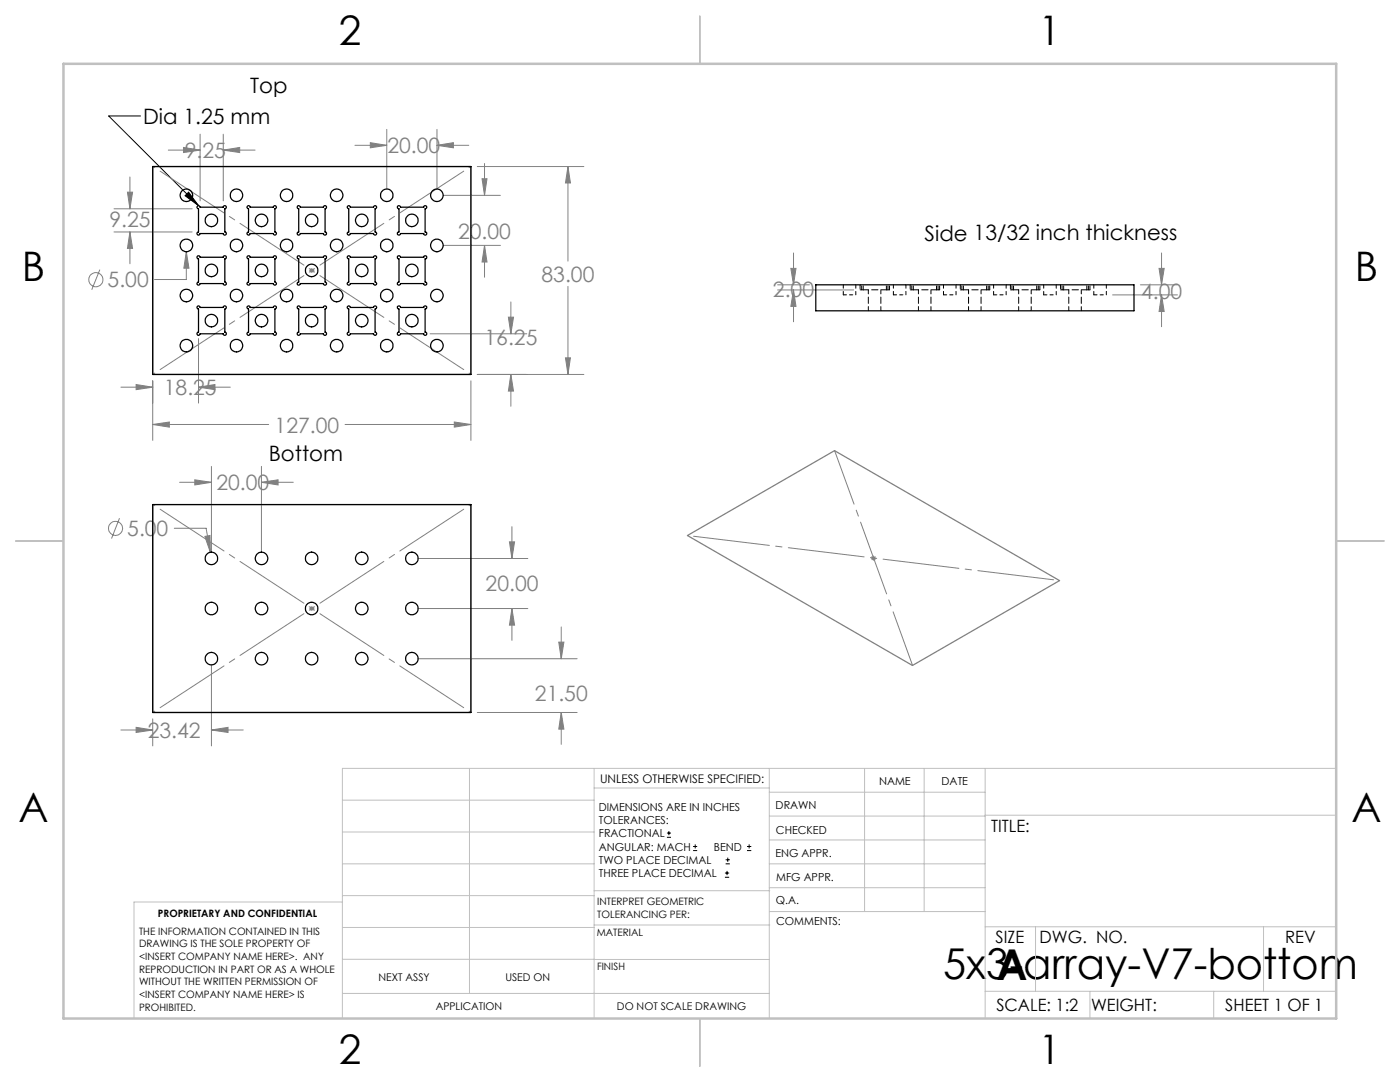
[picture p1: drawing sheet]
<svg xmlns="http://www.w3.org/2000/svg" width="279mm" height="216mm" viewBox="0 0 279 216" stroke-linecap="round" stroke-linejoin="round" font-family="sans-serif">
<g fill="none" stroke="#808080" stroke-width=".2">
<path d="M25.4 38.3h1.1l-.6 3.4zM25.9 35.3v6.4M33.6 30h6.3M36.6 29.4l3.3 .6-3.3 .4zM39.9 26.8v13.3M44.6 30l3.2-.6v1zM44.6 26.8v13.3M44.6 30h6.3M70.8 29h6.4M73.9 28.5l3.3 .5-3.3 .5zM77.2 25.8v11.9M87.2 29l3.3-.5v1z"/>
<path d="M87.2 25.8v11.9M87.2 29h6.4M88.5 39h11.4M95.2 33.2h21.3M96.2 35.7h1l-.5 3.3zM96.7 32.6v6.4M113.3 33.2l.5 3.3h-.9zM113.3 33.2v18.9M19.9 53.8l-1.6 4M22.8 46.3h15.5M22.8 41.7h15.5M25.9 46.3l.6 3.3h-1.1z"/>
<path d="M25.9 46.3v6.3M37.2 50.2l.5 3.3h-1zM37.2 50.2v5.6h-6.4M61.7 54h1M61.9 53.6l.7 .7M62.2 53.5v1M62.6 53.6l-.7 .7M88.5 49h11.4M96.7 49l.5 3.3h-1zM96.7 49v6.3M113.3 57.1v17.6M155.2 56.8h6.3"/>
<path d="M155.2 57.9h15.2M157.8 53.6h1.1l-.5 3.2zM158.4 57.9l.5 3.2h-1.1zM158.4 50.5v6.3M158.4 57.9v6.3M222 58.8h13M227.6 56.8h7.4M231.3 53.6h1l-.5 3.2zM231.8 58.8l.5 3.4h-1zM231.8 50.5v6.3M231.8 58.8v6.4M24.1 77.3h6.4"/>
<path d="M27.2 76.7l3.3 .6-3.3 .5zM30.5 76v11.9M39.6 77.3l3.3-.6v1.1zM39.6 67.6v12.8M39.6 77.3h6.4M85.8 66.6h19.3M94 76v11.9M95.2 74.7h21.3M101.5 63.3h1l-.5 3.3zM102 74.7l.5 3.3h-1zM102 60.3v6.3M102 74.7v6.4"/>
<path d="M112.9 71.4h.9l-.5 3.3zM30.5 84.7h23.1M30.5 84.7l3.3-.5v1zM35.8 96.2h6.4M38.9 95.7l3.3 .5-3.3 .6zM42.2 93.1v17.1M52.2 96.2l3.3-.5v1.1zM52.2 93.1v17.1M52.2 96.2h6.3M68.9 84.7h25.1M90.7 84.2l3.3 .5-3.3 .5zM23.8 103.4l-1.5 4.1"/>
<path d="M34.8 105.4h6.3l.9 4.8M40.9 107l1-.1 .1 3.3zM83.5 111.4h21.8M101.7 108.1h1l-.5 3.3zM102.2 105.1v6.3M173.8 111.4h1M174 111l.7 .7M174.3 110.9v1M174.7 111l-.7 .7M42.2 132.7v16.1M61.7 121.4h1M61.9 121.1l.7 .7"/>
<path d="M62.2 120.9v1M62.6 121.1l-.7 .7M83.5 121.4h21.8M83.5 131.4h31.7M102.2 121.4l.5 3.3h-1zM102.2 121.4v6.4M111.5 128.1h1l-.5 3.3zM112 125.1v6.3M24.1 145.7h6.4M27.2 145.1l3.3 .6-3.3 .5zM30.5 143.4v5.4M42.2 145.7l3.3-.6v1.1z"/>
<path d="M42.2 145.7h6.3M95.2 142.2h20M112 142.2l.5 3.3h-1zM112 142.2v6.3"/>
<circle cx="19.1" cy="55.8" r="1.4"/>
<circle cx="23.1" cy="105.4" r="1.41"/>
</g>
<g fill="none" stroke="#000" stroke-width=".2">
<path d="M28 23.1h-6.3l17.9 17.9M36.9 39.1l.7-.8 2 2.7zM133.1 167.1h.8M133.1 166.2h.8M133.5 165.8v.9M138.3 169.7h.8M138.3 168.9h.8M138.7 168.5v.8M144.7 175h.8M144.7 174.2h.8M144.8 172.4h.9M144.8 171.6h.9"/>
<path d="M145.1 173.8v.8M145.2 171.1v.9M149.1 169.7h.8M149.1 168.9h.8M149.5 168.5v.8"/>
</g>
<g fill="none" stroke="#c0c0c0" stroke-width=".2">
<path d="M68.3 159.7h50.3M93.7 153.3v44.9M118.6 153.3v49.9M118.6 157.2h34.9M153.5 153.3v49.9M153.5 158.1h43.1M172.5 153.3v28.6M184.4 153.3v28.6M196.6 153.3v49.9M266.7 153.3h-198.4v49.9M68.3 178.7h50.3M68.3 172.4h50.3"/>
<path d="M68.3 166h50.3M68.3 180h-41.6v23.2M118.6 177.7h35M153.5 167.6h43.1M153.5 162.8h43.1M153.5 172.4h43.1M153.5 177.1h43.1M196.6 162.7h70.1M68.3 198.2h85.2M68.3 191.4l85.2 .1M68.3 185.1h50.3M118.6 184.6h35"/>
<path d="M153.6 181.9h43M196.6 197.8h70.1M196.6 184.9h70.1M206.7 184.9v12.9M217.5 197.8v5.4M242.2 197.8v5.4M252.2 184.9v12.9"/>
</g>
<path d="M139.7 3.2v9.5M3.1 107.9h9.6M266.7 107.9h9.5M139.7 203.2v9.6" fill="none" stroke="#c0c0c0" stroke-width=".25"/>
<path d="M12.7 12.7h254v190.5h-254z" fill="none" stroke="#c0c0c0" stroke-width=".5"/>
<path d="M30.5 33.2l63.5 41.5M30.5 74.7l63.5-41.5M30.5 100.7l63.5 41.5M30.5 142.2l63.5-41.5" fill="none" stroke="#808080" stroke-width=".2" stroke-dasharray="15.2 1.3 1.3 1.3" stroke-dashoffset="-1.7"/>
<path d="M137.2 106.9l74.3 8.9" fill="none" stroke="#808080" stroke-width=".2" stroke-dasharray="15.2 1.3 1.3 1.3" stroke-dashoffset="-1.2"/>
<path d="M166.6 89.9l15.5 42.9" fill="none" stroke="#808080" stroke-width=".2" stroke-dasharray="15.2 1.3 1.3 1.3" stroke-dashoffset="3.9"/>
<path d="M30.5 33.2h63.5v41.5h-63.5zM30.5 100.7h63.5v41.5h-63.5zM137.2 106.9l29.3-17 45 26-29.4 16.9z" fill="none" stroke="#808080" stroke-width=".25"/>
<path d="M112.9 71.4h.9l-.5 3.3zM113.3 33.2l.5 3.3h-.9zM25.9 46.3l.6 3.3h-1.1zM25.4 38.3h1.1l-.6 3.4zM36.6 29.4l3.3 .6-3.3 .4zM44.6 30l3.2-.6v1zM30.5 84.7l3.3-.5v1zM90.7 84.2l3.3 .5-3.3 .5zM37.2 50.2l-.5 3.3h1zM87.2 29l3.3-.5v1zM73.9 28.5l3.3 .5-3.3 .5zM96.2 35.7h1l-.5 3.3zM96.7 49l.5 3.3h-1zM101.5 63.3h1l-.5 3.3zM102 74.7l.5 3.3h-1zM39.6 77.3l3.3-.6v1.1zM27.2 76.7l3.3 .6-3.3 .5zM40.9 107l1.1 3.2-.1-3.3zM38.9 95.7l3.3 .5-3.3 .6zM52.2 96.2l3.3-.5v1.1zM101.7 108.1h1l-.5 3.3zM102.2 121.4l.5 3.3h-1zM42.2 145.7l3.3-.6v1.1zM27.2 145.1l3.3 .6-3.3 .5zM111.5 128.1h1l-.5 3.3zM112 142.2l.5 3.3h-1zM157.8 53.6h1.1l-.5 3.2zM158.4 57.9l.5 3.2h-1.1zM231.8 58.8l.5 3.4h-1zM231.3 53.6h1l-.5 3.2z" fill="#808080"/>
<path d="M36.9 39.1l.7-.8 2 2.7z" fill="#000"/>
<g fill="none" stroke="#000" stroke-width=".25">
<path d="M30.5 33.2h63.5v41.5h-63.5zM39.4 41.1h.3l.2 .2h4.7a.31 .31 0 0 1 .3-.3 .31 .31 0 0 1 .3 .4 .31 .31 0 0 1-.3 .3v4.6a.31 .31 0 0 1 .3 .3 .31 .31 0 0 1-.3 .3 .31 .31 0 0 1-.3-.3h-4.7a.31 .31 0 0 1-.3 .3 .31 .31 0 0 1-.3-.3 .31 .31 0 0 1 .3-.3v-4.6l-.3-.2zM39.4 51.1l.3-.1 .2 .3h4.7a.31 .31 0 0 1 .3-.3 .31 .31 0 0 1 .3 .3 .31 .31 0 0 1-.3 .3v4.7a.31 .31 0 0 1 .3 .3 .31 .31 0 0 1-.3 .3 .31 .31 0 0 1-.3-.3h-4.7a.31 .31 0 0 1-.3 .3 .31 .31 0 0 1-.3-.3 .31 .31 0 0 1 .3-.3v-4.7l-.3-.1zM49.4 41.1h.3l.2 .2h4.6a.31 .31 0 0 1 .4-.3 .31 .31 0 0 1 .3 .4 .31 .31 0 0 1-.3 .3v4.6a.31 .31 0 0 1 .3 .3 .31 .31 0 0 1-.3 .3 .31 .31 0 0 1-.4-.3h-4.6a.31 .31 0 0 1-.3 .3 .31 .31 0 0 1-.3-.3 .31 .31 0 0 1 .3-.3v-4.6l-.3-.2zM49.4 51.1l.3-.1 .2 .3h4.6a.31 .31 0 0 1 .4-.3 .31 .31 0 0 1 .3 .3 .31 .31 0 0 1-.3 .3v4.7a.31 .31 0 0 1 .3 .3 .31 .31 0 0 1-.3 .3 .31 .31 0 0 1-.4-.3h-4.6a.31 .31 0 0 1-.3 .3 .31 .31 0 0 1-.3-.3 .31 .31 0 0 1 .3-.3v-4.7l-.3-.1zM59.4 51.1l.3-.1 .2 .3h4.7a.31 .31 0 0 1 .3-.3 .31 .31 0 0 1 .3 .3 .31 .31 0 0 1-.3 .3v4.7a.31 .31 0 0 1 .3 .3 .31 .31 0 0 1-.3 .3 .31 .31 0 0 1-.3-.3h-4.7a.32 .32 0 0 1-.3 .3 .32 .32 0 0 1-.3-.3 .32 .32 0 0 1 .3-.3v-4.7h-.2zM59.4 41.1h.3l.2 .2h4.7a.31 .31 0 0 1 .3-.3 .31 .31 0 0 1 .3 .4 .31 .31 0 0 1-.3 .3v4.6a.31 .31 0 0 1 .3 .3 .31 .31 0 0 1-.3 .3 .31 .31 0 0 1-.3-.3h-4.7a.32 .32 0 0 1-.3 .3 .32 .32 0 0 1-.3-.3 .32 .32 0 0 1 .3-.3v-4.6l-.2-.1zM69.4 51.1l.3-.1 .2 .3h4.6a.31 .31 0 0 1 .4-.3 .31 .31 0 0 1 .3 .3 .31 .31 0 0 1-.3 .3v4.7a.31 .31 0 0 1 .3 .3 .31 .31 0 0 1-.3 .3 .31 .31 0 0 1-.4-.3h-4.6a.31 .31 0 0 1-.3 .3 .31 .31 0 0 1-.3-.3 .31 .31 0 0 1 .3-.3v-4.7l-.3-.1zM69.4 41.1h.3l.2 .2h4.6a.31 .31 0 0 1 .4-.3 .31 .31 0 0 1 .3 .4 .31 .31 0 0 1-.3 .3v4.6a.31 .31 0 0 1 .3 .3 .31 .31 0 0 1-.3 .3 .31 .31 0 0 1-.4-.3h-4.6a.31 .31 0 0 1-.3 .3 .31 .31 0 0 1-.3-.3 .31 .31 0 0 1 .3-.3v-4.6l-.3-.2zM79.4 51.1l.3-.1 .2 .3h4.7a.31 .31 0 0 1 .3-.3 .31 .31 0 0 1 .3 .4 .31 .31 0 0 1-.4 .2v4.7a.31 .31 0 0 1 .4 .3 .31 .31 0 0 1-.3 .3 .31 .31 0 0 1-.3-.3h-4.7a.32 .32 0 0 1-.3 .3 .32 .32 0 0 1-.3-.3 .32 .32 0 0 1 .3-.3v-4.7l-.3-.1zM79.4 41.1h.3l.2 .2h4.7a.31 .31 0 0 1 .3-.3 .31 .31 0 0 1 .3 .4 .31 .31 0 0 1-.4 .3v4.6a.31 .31 0 0 1 .4 .3 .31 .31 0 0 1-.3 .3 .31 .31 0 0 1-.3-.3h-4.7a.32 .32 0 0 1-.3 .3 .32 .32 0 0 1-.3-.3 .32 .32 0 0 1 .3-.3v-4.6l-.3-.2zM162.8 56.8h63.5v5.2h-63.5z"/>
<path d="M39.3 61.2l.3-.2 .3 .3h4.7a.31 .31 0 0 1 .3-.3 .31 .31 0 0 1 .3 .4 .31 .31 0 0 1-.3 .3v4.6a.31 .31 0 0 1 .3 .3 .31 .31 0 0 1-.3 .3 .31 .31 0 0 1-.3-.3h-4.7a.31 .31 0 0 1-.3 .3 .31 .31 0 0 1-.3-.3 .31 .31 0 0 1 .3-.3v-4.6l-.3-.2zM49.4 61.1h.3l.2 .2h4.6a.31 .31 0 0 1 .4-.3 .31 .31 0 0 1 .3 .4 .31 .31 0 0 1-.3 .3v4.6a.31 .31 0 0 1 .3 .3 .31 .31 0 0 1-.3 .3 .31 .31 0 0 1-.4-.3h-4.6a.31 .31 0 0 1-.3 .3 .31 .31 0 0 1-.3-.3 .31 .31 0 0 1 .3-.3v-4.6l-.3-.2zM59.4 61.1h.3l.2 .2h4.7a.31 .31 0 0 1 .3-.3 .31 .31 0 0 1 .3 .4 .31 .31 0 0 1-.3 .3v4.6a.31 .31 0 0 1 .3 .3 .31 .31 0 0 1-.3 .3 .31 .31 0 0 1-.3-.3h-4.7a.32 .32 0 0 1-.3 .3 .32 .32 0 0 1-.3-.3 .32 .32 0 0 1 .3-.3v-4.6l-.2-.1zM69.3 61.2l.3-.2 .3 .3h4.6a.31 .31 0 0 1 .4-.3 .31 .31 0 0 1 .3 .4 .31 .31 0 0 1-.3 .3v4.6a.31 .31 0 0 1 .3 .3 .31 .31 0 0 1-.3 .3 .31 .31 0 0 1-.4-.3h-4.6a.31 .31 0 0 1-.3 .3 .31 .31 0 0 1-.3-.3 .31 .31 0 0 1 .3-.3v-4.6l-.3-.2zM79.4 61.1h.3l.2 .2h4.7a.31 .31 0 0 1 .3-.3 .31 .31 0 0 1 .3 .4 .31 .31 0 0 1-.4 .3v4.6a.31 .31 0 0 1 .4 .3 .31 .31 0 0 1-.3 .3 .31 .31 0 0 1-.3-.3h-4.7a.32 .32 0 0 1-.3 .3 .32 .32 0 0 1-.3-.3 .32 .32 0 0 1 .3-.3v-4.6l-.3-.2zM30.5 100.7h63.5v41.5h-63.5z"/>
<circle cx="37.2" cy="39" r="1.24"/>
<circle cx="47.2" cy="39" r="1.24"/>
<circle cx="57.2" cy="39" r="1.24"/>
<circle cx="67.2" cy="39" r="1.24"/>
<circle cx="77.2" cy="39" r="1.25"/>
<circle cx="87.2" cy="39" r="1.24"/>
<circle cx="37.2" cy="59" r="1.24"/>
<circle cx="37.2" cy="49" r="1.26"/>
<circle cx="42.2" cy="44" r="1.25"/>
<circle cx="42.2" cy="54" r="1.25"/>
<circle cx="47.2" cy="59" r="1.24"/>
<circle cx="47.2" cy="49" r="1.26"/>
<circle cx="52.2" cy="54" r="1.24"/>
<circle cx="52.2" cy="44" r="1.24"/>
<circle cx="57.2" cy="59" r="1.24"/>
<circle cx="57.2" cy="49" r="1.26"/>
<circle cx="62.2" cy="44" r="1.25"/>
<circle cx="62.2" cy="54" r="1.25"/>
<circle cx="67.2" cy="49" r="1.26"/>
<circle cx="67.2" cy="59" r="1.24"/>
<circle cx="72.2" cy="54" r="1.24"/>
<circle cx="72.2" cy="44" r="1.24"/>
<circle cx="77.2" cy="49" r="1.27"/>
<circle cx="77.2" cy="59" r="1.25"/>
<circle cx="82.2" cy="54" r="1.25"/>
<circle cx="82.2" cy="44" r="1.25"/>
<circle cx="87.2" cy="49" r="1.26"/>
<circle cx="87.2" cy="59" r="1.24"/>
<circle cx="37.2" cy="69" r="1.24"/>
<circle cx="42.2" cy="64" r="1.25"/>
<circle cx="47.2" cy="69" r="1.24"/>
<circle cx="52.2" cy="64" r="1.24"/>
<circle cx="57.2" cy="69" r="1.24"/>
<circle cx="62.2" cy="64" r="1.25"/>
<circle cx="67.2" cy="69" r="1.24"/>
<circle cx="72.2" cy="64" r="1.24"/>
<circle cx="77.2" cy="68.9" r="1.25"/>
<circle cx="82.2" cy="64" r="1.25"/>
<circle cx="87.2" cy="69" r="1.24"/>
<circle cx="42.2" cy="111.4" r="1.25"/>
<circle cx="52.2" cy="111.4" r="1.24"/>
<circle cx="62.2" cy="111.4" r="1.25"/>
<circle cx="72.2" cy="111.4" r="1.24"/>
<circle cx="82.2" cy="111.4" r="1.25"/>
<circle cx="42.2" cy="121.4" r="1.25"/>
<circle cx="42.2" cy="131.4" r="1.25"/>
<circle cx="52.2" cy="131.4" r="1.24"/>
<circle cx="52.2" cy="121.4" r="1.24"/>
<circle cx="62.2" cy="121.4" r="1.25"/>
<circle cx="62.2" cy="131.4" r="1.25"/>
<circle cx="72.2" cy="121.4" r="1.24"/>
<circle cx="72.2" cy="131.4" r="1.24"/>
<circle cx="82.2" cy="121.4" r="1.25"/>
<circle cx="82.2" cy="131.4" r="1.25"/>
</g>
<g fill="none" stroke="#000" stroke-width=".2" stroke-dasharray="1.3 .6" stroke-dashoffset=".6">
<path d="M168.3 58.8h1.2M168.3 56.8v2M169.5 58.8h1.3M170.8 58.8v-2M178.3 58.8h1.2M178.3 56.8v2M179.5 58.8h1.3M180.8 58.8v-2M188.3 58.8h1.2M188.3 56.8v2M189.5 58.8h1.3M190.8 58.8v-2"/>
<path d="M198.3 58.8h1.2M198.3 56.8v2M199.5 58.8h1.3M200.8 58.8v-2M208.3 58.8h1.2M208.3 56.8v2M209.5 58.8h1.3M210.8 58.8v-2M218.3 58.8h1.2M218.3 56.8v2M219.5 58.8h1.3M220.8 58.8v-2"/>
</g>
<g fill="none" stroke="#000" stroke-width=".2" stroke-dasharray="1.3 .6" stroke-dashoffset=".5">
<path d="M171.6 56.8v1M172 57.8v-1M172.3 57.8v-1M173.3 57.8v4.2M176.9 57.8v-1M177.2 57.8v-1M177.5 57.8v-1M181.6 56.8v1M182 57.8v-1M182.3 57.8v-1M183.3 57.8v4.2M186.9 57.8v-1"/>
<path d="M187.2 57.8v-1M187.5 57.8v-1M191.6 56.8v1M192 57.8v-1M192.3 57.8v-1M193.3 57.8v4.2M196.9 57.8v-1M197.2 57.8v-1M197.5 57.8v-1M201.6 56.8v1M202 57.8v-1M202.3 57.8v-1"/>
<path d="M203.3 57.8v4.2M206.9 57.8v-1M207.2 57.8v-1M207.5 57.8v-1M211.6 56.8v1M212 57.8v-1M212.3 57.8v-1M213.3 57.8v4.2M216.9 57.8v-1M217.2 57.8v-1M217.5 57.8v-1M175.8 62v-4.2"/>
<path d="M185.8 62v-4.2M195.8 62v-4.2M205.8 62v-4.2M215.8 62v-4.2"/>
</g>
<path d="M171.6 57.8h.7M176.9 57.8h.6M181.6 57.8h.7M186.9 57.8h.6M191.6 57.8h.7M196.9 57.8h.6M201.6 57.8h.7M206.9 57.8h.6M211.6 57.8h.7M216.9 57.8h.6" fill="none" stroke="#000" stroke-width=".2" stroke-dasharray="1.3 .6"/>
<path d="M172.3 57.8h4.6M182.3 57.8h4.6M192.3 57.8h4.6M202.3 57.8h4.6M212.3 57.8h4.6" fill="none" stroke="#000" stroke-width=".2" stroke-dasharray="1.3 .6" stroke-dashoffset=".2"/>
<g font-size="8.5">
<text x="188.2" y="195.4">5x3-array-V7-bottom</text>
<text x="198.9" y="195.5">A</text>
</g>
<g font-size="8.1">
<text x="67.6" y="8.9">2</text>
<text x="207.3" y="8.9">1</text>
<text x="4.4" y="56.2">B</text>
<text x="270.4" y="56.2">B</text>
<text x="3.7" y="164.1">A</text>
<text x="269.7" y="164.1">A</text>
<text x="67.6" y="212.4">2</text>
<text x="207.3" y="212.4">1</text>
</g>
<g font-size="4.2">
<text x="49.9" y="18.5">Top</text>
<text x="28.6" y="24.8">Dia 1.25 mm</text>
<text x="184.5" y="48.1">Side 13/32 inch thickness</text>
<text x="53.7" y="91.9">Bottom</text>
</g>
<g font-size="4.2" fill="#808080">
<text x="36.9" y="31.5">9.25</text>
<text x="77.3" y="30.6">20.00</text>
<text x="21.9" y="45.3">9.25</text>
<text x="91.4" y="47.7">20.00</text>
<text x="21.5" y="57.3">5.00</text>
<text x="108.1" y="56.2">83.00</text>
<text x="154.3" y="59.2">2.00</text>
<text x="227.7" y="59.7">4.00</text>
<text x="96.7" y="68.8">16.25</text>
<text x="32.7" y="78.8">18.25</text>
<text x="54.8" y="86.3">127.00</text>
<text x="43.2" y="97.8">20.00</text>
<text x="25.4" y="107">5.00</text>
<text x="96.9" y="118">20.00</text>
<text x="106.8" y="140">21.50</text>
<text x="29.5" y="147.2">23.42</text>
</g>
<g font-size="3.4">
<text x="197.8" y="166">TITLE:</text>
<text x="198.7" y="188.1">SIZE</text>
<text x="207.5" y="188.1">DWG. NO.</text>
<text x="256.5" y="188.2">REV</text>
<text x="198.8" y="201.7">SCALE: 1:2</text>
<text x="217.7" y="201.8">WEIGHT:</text>
<text x="244.5" y="201.7">SHEET 1 OF 1</text>
</g>
<text font-size="2.4" x="119.8" y="156.2">UNLESS OTHERWISE SPECIFIED:</text>
<g font-size="2.2">
<text x="119.5" y="161.8">DIMENSIONS ARE IN INCHES</text>
<text x="154.8" y="161.4">DRAWN</text>
<text x="175.4" y="156.6">NAME</text>
<text x="187.9" y="156.7">DATE</text>
<text x="119.5" y="164.4">TOLERANCES:</text>
<text x="119.5" y="167.1">FRACTIONAL</text>
<text x="154.9" y="166.3">CHECKED</text>
<text x="119.5" y="169.7">ANGULAR: MACH</text>
<text x="119.5" y="172.4">TWO PLACE DECIMAL</text>
<text x="142.5" y="169.7">BEND</text>
<text x="154.8" y="171">ENG APPR.</text>
<text x="119.5" y="175">THREE PLACE DECIMAL</text>
<text x="154.9" y="175.7">MFG APPR.</text>
<text x="154.9" y="180.4">Q.A.</text>
<text x="154.9" y="184.6">COMMENTS:</text>
</g>
<g font-size="2.1">
<text x="75.5" y="195.7">NEXT ASSY</text>
<text x="100.9" y="195.7">USED ON</text>
<text x="86.9" y="201.5">APPLICATION</text>
<text x="123.1" y="201.6">DO NOT SCALE DRAWING</text>
</g>
<g font-size="2">
<text x="31.5" y="182.9">PROPRIETARY AND CONFIDENTIAL</text>
<text x="119.2" y="180.6">INTERPRET GEOMETRIC</text>
<text x="119.2" y="183.1">TOLERANCING PER:</text>
<text x="27.8" y="186.5">THE INFORMATION CONTAINED IN THIS</text>
<text x="27.8" y="189">DRAWING IS THE SOLE PROPERTY OF</text>
<text x="27.8" y="191.6">&lt;INSERT COMPANY NAME HERE&gt;. ANY</text>
<text x="119.1" y="186.7">MATERIAL</text>
<text x="27.8" y="194.1">REPRODUCTION IN PART OR AS A WHOLE</text>
<text x="27.8" y="196.6">WITHOUT THE WRITTEN PERMISSION OF</text>
<text x="119.1" y="193.5">FINISH</text>
<text x="27.8" y="199.1">&lt;INSERT COMPANY NAME HERE&gt; IS</text>
<text x="27.8" y="201.7">PROHIBITED.</text>
</g>
</svg>
